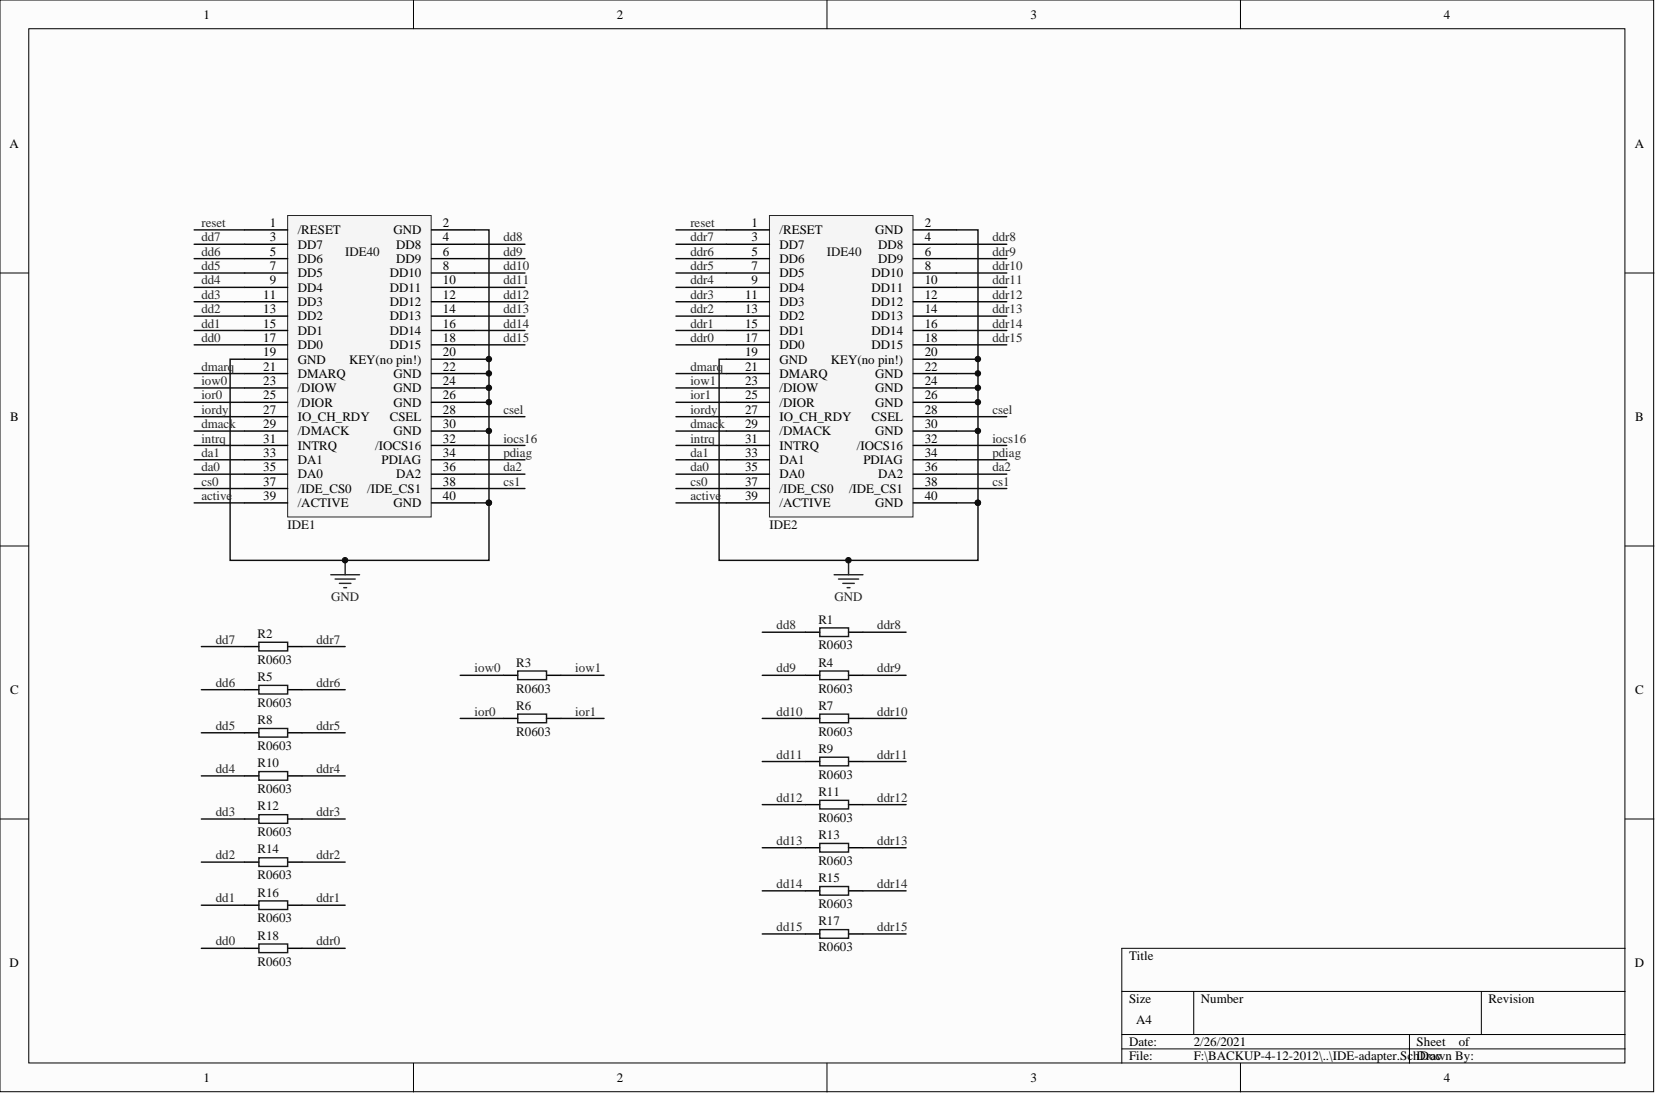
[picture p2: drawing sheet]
<svg xmlns="http://www.w3.org/2000/svg" width="292mm" height="193mm" viewBox="0 0 292 193" stroke-linecap="round" stroke-linejoin="round" font-family="sans-serif">
<g fill="#fcfcfc" stroke="#000" stroke-width=".18">
<path d="M0 0h291.7v192.6h-291.7z"/>
<path d="M5.1 5.1h281.5v182.4h-281.5z"/>
</g>
<g fill="none" stroke="#000" stroke-width=".18">
<path d="M72.9 0v5.1M145.9 0v5.1M218.8 0v5.1M0 48.2h5.1M286.7 48.2h5M0 96.3h5.1M286.7 96.3h5M0 144.5h5.1M286.7 144.5h5M197.9 174.9h88.8M210.6 174.9v7.6M261.3 174.9v7.6"/>
<path d="M286.7 167.3h-88.8v20.2M72.9 187.5v5.1M145.9 187.5v5.1M197.9 182.5h88.8M197.9 185h88.8M218.8 187.5v5.1M248.6 182.5v5"/>
</g>
<path d="M50.7 38h25.4v53.2h-25.4z" fill="#f5f5f5" stroke="#262626" stroke-width=".18"/>
<g fill="none" stroke="#000" stroke-width=".25">
<path d="M43.1 40.6h7.6M43.1 43.1h7.6M43.1 45.6h7.6M43.1 48.2h7.6M43.1 50.7h7.6M43.1 53.2h7.6M43.1 55.8h7.6M43.1 58.3h7.6M76.1 40.6h7.6M76.1 43.1h7.6M76.1 45.6h7.6M76.1 48.2h7.6"/>
<path d="M76.1 50.7h7.6M76.1 53.2h7.6M76.1 55.8h7.6M76.1 58.3h7.6M43.1 60.8h7.6M43.1 63.4h7.6M43.1 65.9h7.6M43.1 68.4h7.6M43.1 71h7.6M43.1 73.5h7.6M43.1 76h7.6M43.1 78.6h7.6"/>
<path d="M76.1 60.8h7.6M76.1 63.4h3.8M76.1 65.9h7.6M76.1 68.4h7.6M76.1 71h7.6M76.1 73.5h7.6M76.1 76h7.6M76.1 78.6h7.6M43.1 81.1h7.6M43.1 83.6h7.6M43.1 86.2h7.6M43.1 88.7h7.6"/>
<path d="M76.1 81.1h7.6M76.1 83.6h7.6M76.1 86.2h7.6M76.1 88.7h7.6"/>
</g>
<path d="M135.7 38h25.3v53.2h-25.3z" fill="#f5f5f5" stroke="#262626" stroke-width=".18"/>
<g fill="none" stroke="#000" stroke-width=".25">
<path d="M128.1 40.6h7.6M128.1 43.1h7.6M128.1 45.6h7.6M128.1 48.2h7.6M128.1 50.7h7.6M128.1 53.2h7.6M128.1 55.8h7.6M128.1 58.3h7.6M161.1 40.6h7.6M161.1 43.1h7.6M161.1 45.6h7.6M161.1 48.2h7.6"/>
<path d="M161.1 50.7h7.6M161.1 53.2h7.6M161.1 55.8h7.6M161.1 58.3h7.6M128.1 60.8h7.6M128.1 63.4h7.6M128.1 65.9h7.6M128.1 68.4h7.6M128.1 71h7.6M128.1 73.5h7.6M128.1 76h7.6M128.1 78.6h7.6"/>
<path d="M161.1 60.8h7.6M161.1 63.4h3.8M161.1 65.9h7.6M161.1 68.4h7.6M161.1 71h7.6M161.1 73.5h7.6M161.1 76h7.6M161.1 78.6h7.6M128.1 81.1h7.6M128.1 83.6h7.6M128.1 86.2h7.6M128.1 88.7h7.6"/>
<path d="M161.1 81.1h7.6M161.1 83.6h7.6M161.1 86.2h7.6M161.1 88.7h7.6M43.1 114h2.6M50.7 114h2.6M88.8 119.1h2.5M96.4 119.1h2.5M142.1 111.5h2.5M142.1 119.1h2.5M149.7 111.5h2.5M149.7 119.1h2.5"/>
<path d="M43.1 121.7h2.6M43.1 129.3h2.6M43.1 136.9h2.6M50.7 121.7h2.6M50.7 129.3h2.6M50.7 136.9h2.6M88.8 126.7h2.5M96.4 126.7h2.5M142.1 126.7h2.5M142.1 134.3h2.5M149.7 126.7h2.5M149.7 134.3h2.5"/>
<path d="M43.1 144.5h2.6M43.1 152.1h2.6M43.1 159.7h2.6M50.7 144.5h2.6M50.7 152.1h2.6M50.7 159.7h2.6M142.1 141.9h2.5M142.1 149.5h2.5M142.1 157.1h2.5M149.7 141.9h2.5M149.7 149.5h2.5M149.7 157.1h2.5"/>
<path d="M43.1 167.3h2.6M50.7 167.3h2.6M142.1 164.7h2.5M149.7 164.7h2.5"/>
</g>
<g fill="none" stroke="#0e0e0e" stroke-width=".25">
<path d="M34.2 58.3h8.9M34.2 55.8h8.9M34.2 53.2h8.9M34.2 50.7h8.9M34.2 48.2h8.9M34.2 45.6h8.9M34.2 43.1h8.9M34.2 40.6h8.9M83.7 40.6h2.6v48.1h-2.6M83.7 58.3h8.9M83.7 55.8h8.9M83.7 53.2h8.9"/>
<path d="M83.7 50.7h8.9M83.7 48.2h8.9M83.7 45.6h8.9M83.7 43.1h8.9M119.2 58.3h8.9M119.2 55.8h8.9M119.2 53.2h8.9M119.2 50.7h8.9M119.2 48.2h8.9M119.2 45.6h8.9M119.2 43.1h8.9M119.2 40.6h8.9"/>
<path d="M168.7 40.6h3.8v48.1h-3.8M168.7 58.3h8.9M168.7 55.8h8.9M168.7 53.2h8.9M168.7 50.7h8.9M168.7 48.2h8.9M168.7 45.6h8.9M168.7 43.1h8.9M34.2 65.9h8.9M34.2 68.4h8.9M34.2 71h8.9M34.2 76h8.9"/>
<path d="M34.2 78.6h8.9M34.2 73.5h8.9M34.2 60.8h8.9M43.1 63.4h-2.5v35.4h45.7v-10.1M79.9 63.4h6.4M83.7 65.9h2.6M83.7 68.4h2.6M83.7 71h2.6M83.7 76h2.6M83.7 78.6h8.9M83.7 73.5h8.9M83.7 60.8h8.9"/>
<path d="M119.2 65.9h8.9M119.2 68.4h8.9M119.2 71h8.9M119.2 76h8.9M119.2 78.6h8.9M119.2 73.5h8.9M119.2 60.8h8.9M128.1 63.4h-1.3v35.4h45.7v-10.1M164.9 63.4h7.6M168.7 65.9h3.8M168.7 68.4h3.8M168.7 71h3.8"/>
<path d="M168.7 76h3.8M168.7 78.6h8.9M168.7 73.5h8.9M168.7 60.8h8.9M34.2 88.7h8.9M34.2 86.2h8.9M34.2 83.6h8.9M34.2 81.1h8.9M83.7 86.2h8.9M83.7 83.6h8.9M83.7 81.1h8.9M119.2 88.7h8.9"/>
<path d="M119.2 86.2h8.9M119.2 83.6h8.9M119.2 81.1h8.9M168.7 86.2h8.9M168.7 83.6h8.9M168.7 81.1h8.9M35.5 114h7.6M53.3 114h7.6M81.2 119.1h7.6M98.9 119.1h7.6M134.5 111.5h7.6M134.5 119.1h7.6"/>
<path d="M152.2 111.5h7.6M152.2 119.1h7.6M35.5 121.7h7.6M35.5 129.3h7.6M35.5 136.9h7.6M53.3 121.7h7.6M53.3 129.3h7.6M53.3 136.9h7.6M81.2 126.7h7.6M98.9 126.7h7.6M134.5 126.7h7.6M134.5 134.3h7.6"/>
<path d="M152.2 126.7h7.6M152.2 134.3h7.6M35.5 144.5h7.6M35.5 152.1h7.6M35.5 159.7h7.6M53.3 144.5h7.6M53.3 152.1h7.6M53.3 159.7h7.6M134.5 141.9h7.6M134.5 149.5h7.6M134.5 157.1h7.6M152.2 141.9h7.6"/>
<path d="M152.2 149.5h7.6M152.2 157.1h7.6M35.5 167.3h7.6M53.3 167.3h7.6M134.5 164.7h7.6M152.2 164.7h7.6"/>
</g>
<g fill="#0e0e0e" stroke="#0e0e0e" stroke-width=".18">
<circle cx="86.2" cy="88.7" r=".48"/>
<circle cx="86.2" cy="65.9" r=".48"/>
<circle cx="86.2" cy="68.4" r=".48"/>
<circle cx="86.2" cy="70.9" r=".48"/>
<circle cx="86.2" cy="76" r=".48"/>
<circle cx="86.2" cy="63.3" r=".48"/>
<circle cx="172.5" cy="88.7" r=".48"/>
<circle cx="172.5" cy="63.3" r=".48"/>
<circle cx="172.5" cy="65.9" r=".48"/>
<circle cx="172.5" cy="68.4" r=".48"/>
<circle cx="172.5" cy="70.9" r=".48"/>
<circle cx="172.5" cy="76" r=".48"/>
<circle cx="60.9" cy="98.8" r=".48"/>
<circle cx="149.7" cy="98.8" r=".48"/>
</g>
<path d="M60.9 98.8v2.6M149.7 98.8v2.6M58.3 101.4h5.1M59.1 102.1h3.6M59.9 102.9h2M60.6 103.7h.5M147.1 101.4h5.1M147.9 102.1h3.6M148.7 102.9h2M149.4 103.7h.5" fill="none" stroke="#262626" stroke-width=".25"/>
<g fill="none" stroke="#1c1c1c" stroke-width=".25">
<path d="M45.7 113.3h5v1.5h-5zM91.3 118.4h5.1v1.5h-5.1zM144.6 110.8h5.1v1.5h-5.1zM144.6 118.4h5.1v1.5h-5.1zM45.7 120.9h5v1.5h-5zM45.7 128.5h5v1.5h-5zM45.7 136.1h5v1.5h-5zM91.3 126h5.1v1.5h-5.1zM144.6 126h5.1v1.5h-5.1zM144.6 133.6h5.1v1.5h-5.1zM45.7 143.7h5v1.5h-5zM45.7 151.3h5v1.5h-5z"/>
<path d="M45.7 158.9h5v1.5h-5zM144.6 141.2h5.1v1.5h-5.1zM144.6 148.8h5.1v1.5h-5.1zM144.6 156.4h5.1v1.5h-5.1zM45.7 166.5h5v1.5h-5zM144.6 164h5.1v1.5h-5.1z"/>
</g>
<g font-size="2.3">
<text x="35.9" y="3.3">1</text>
<text x="108.8" y="3.3">2</text>
<text x="181.8" y="3.3">3</text>
<text x="254.7" y="3.3">4</text>
<text x="1.7" y="26.1">A</text>
<text x="288.4" y="26.1">A</text>
<text x="47.6" y="40">1</text>
<text x="52.5" y="41.3">/RESET</text>
<text x="69.4" y="41.3">GND</text>
<text x="78.1" y="40">2</text>
<text x="132.6" y="40">1</text>
<text x="137.5" y="41.3">/RESET</text>
<text x="154.4" y="41.3">GND</text>
<text x="163.1" y="40">2</text>
<text x="47.6" y="42.6">3</text>
<text x="47.6" y="45.1">5</text>
<text x="47.6" y="47.6">7</text>
<text x="52.5" y="43.8">DD7</text>
<text x="52.5" y="46.4">DD6</text>
<text x="69.9" y="43.8">DD8</text>
<text x="69.9" y="46.4">DD9</text>
<text x="78.1" y="42.6">4</text>
<text x="78.1" y="45.1">6</text>
<text x="78.1" y="47.6">8</text>
<text x="132.6" y="42.6">3</text>
<text x="132.6" y="45.1">5</text>
<text x="132.6" y="47.6">7</text>
<text x="137.5" y="43.8">DD7</text>
<text x="137.5" y="46.4">DD6</text>
<text x="154.9" y="43.8">DD8</text>
<text x="154.9" y="46.4">DD9</text>
<text x="163.1" y="42.6">4</text>
<text x="163.1" y="45.1">6</text>
<text x="163.1" y="47.6">8</text>
<text x="46.4" y="52.7">11</text>
<text x="47.6" y="50.2">9</text>
<text x="52.5" y="51.4">DD4</text>
<text x="52.5" y="54">DD3</text>
<text x="52.5" y="48.9">DD5</text>
<text x="68.7" y="48.9">DD10</text>
<text x="68.7" y="51.4">DD11</text>
<text x="68.7" y="54">DD12</text>
<text x="78.1" y="50.2">10</text>
<text x="78.1" y="52.7">12</text>
<text x="131.4" y="52.7">11</text>
<text x="132.6" y="50.2">9</text>
<text x="137.5" y="51.4">DD4</text>
<text x="137.5" y="54">DD3</text>
<text x="137.5" y="48.9">DD5</text>
<text x="153.7" y="48.9">DD10</text>
<text x="153.7" y="51.4">DD11</text>
<text x="153.7" y="54">DD12</text>
<text x="163.1" y="50.2">10</text>
<text x="163.1" y="52.7">12</text>
<text x="46.4" y="55.3">13</text>
<text x="46.4" y="57.8">15</text>
<text x="52.5" y="56.5">DD2</text>
<text x="52.5" y="59.1">DD1</text>
<text x="68.7" y="56.5">DD13</text>
<text x="68.7" y="59.1">DD14</text>
<text x="78.1" y="55.3">14</text>
<text x="78.1" y="57.8">16</text>
<text x="131.4" y="55.3">13</text>
<text x="131.4" y="57.8">15</text>
<text x="137.5" y="56.5">DD2</text>
<text x="137.5" y="59.1">DD1</text>
<text x="153.7" y="56.5">DD13</text>
<text x="153.7" y="59.1">DD14</text>
<text x="163.1" y="55.3">14</text>
<text x="163.1" y="57.8">16</text>
<text x="46.4" y="60.3">17</text>
<text x="46.4" y="62.9">19</text>
<text x="46.4" y="65.4">21</text>
<text x="52.5" y="61.6">DD0</text>
<text x="52.5" y="64.1">GND</text>
<text x="61.6" y="64.1">KEY(no pin!)</text>
<text x="68.7" y="61.6">DD15</text>
<text x="78.1" y="60.3">18</text>
<text x="78.1" y="62.9">20</text>
<text x="78.1" y="65.4">22</text>
<text x="131.4" y="60.3">17</text>
<text x="131.4" y="62.9">19</text>
<text x="131.4" y="65.4">21</text>
<text x="137.5" y="61.6">DD0</text>
<text x="137.5" y="64.1">GND</text>
<text x="146.5" y="64.1">KEY(no pin!)</text>
<text x="153.7" y="61.6">DD15</text>
<text x="163.1" y="60.3">18</text>
<text x="163.1" y="62.9">20</text>
<text x="163.1" y="65.4">22</text>
<text x="46.4" y="67.9">23</text>
<text x="46.4" y="70.5">25</text>
<text x="52.5" y="66.7">DMARQ</text>
<text x="52.5" y="69.2">/DIOW</text>
<text x="52.5" y="71.7">/DIOR</text>
<text x="69.4" y="66.7">GND</text>
<text x="69.4" y="69.2">GND</text>
<text x="69.4" y="71.7">GND</text>
<text x="78.1" y="67.9">24</text>
<text x="78.1" y="70.5">26</text>
<text x="131.4" y="67.9">23</text>
<text x="131.4" y="70.5">25</text>
<text x="137.5" y="66.7">DMARQ</text>
<text x="137.5" y="69.2">/DIOW</text>
<text x="137.5" y="71.7">/DIOR</text>
<text x="154.4" y="66.7">GND</text>
<text x="154.4" y="69.2">GND</text>
<text x="154.4" y="71.7">GND</text>
<text x="163.1" y="67.9">24</text>
<text x="163.1" y="70.5">26</text>
<text x="1.8" y="74.3">B</text>
<text x="46.4" y="73">27</text>
<text x="46.4" y="75.5">29</text>
<text x="52.5" y="74.3">IO_CH_RDY</text>
<text x="52.5" y="76.8">/DMACK</text>
<text x="68.7" y="74.3">CSEL</text>
<text x="69.4" y="76.8">GND</text>
<text x="78.1" y="73">28</text>
<text x="78.1" y="75.5">30</text>
<text x="131.4" y="73">27</text>
<text x="131.4" y="75.5">29</text>
<text x="137.5" y="74.3">IO_CH_RDY</text>
<text x="137.5" y="76.8">/DMACK</text>
<text x="153.7" y="74.3">CSEL</text>
<text x="154.4" y="76.8">GND</text>
<text x="163.1" y="73">28</text>
<text x="163.1" y="75.5">30</text>
<text x="288.4" y="74.3">B</text>
<text x="46.4" y="78.1">31</text>
<text x="46.4" y="80.6">33</text>
<text x="46.4" y="83.1">35</text>
<text x="52.5" y="79.3">INTRQ</text>
<text x="52.5" y="81.9">DA1</text>
<text x="66.2" y="79.3">/IOCS16</text>
<text x="67.3" y="81.9">PDIAG</text>
<text x="78.1" y="78.1">32</text>
<text x="78.1" y="80.6">34</text>
<text x="78.1" y="83.1">36</text>
<text x="131.4" y="78.1">31</text>
<text x="131.4" y="80.6">33</text>
<text x="131.4" y="83.1">35</text>
<text x="137.5" y="79.3">INTRQ</text>
<text x="137.5" y="81.9">DA1</text>
<text x="151.2" y="79.3">/IOCS16</text>
<text x="152.3" y="81.9">PDIAG</text>
<text x="163.1" y="78.1">32</text>
<text x="163.1" y="80.6">34</text>
<text x="163.1" y="83.1">36</text>
<text x="46.4" y="85.7">37</text>
<text x="46.4" y="88.2">39</text>
<text x="52.5" y="84.4">DA0</text>
<text x="52.5" y="86.9">/IDE_CS0</text>
<text x="52.5" y="89.5">/ACTIVE</text>
<text x="64.8" y="86.9">/IDE_CS1</text>
<text x="69.4" y="89.5">GND</text>
<text x="69.9" y="84.4">DA2</text>
<text x="78.1" y="85.7">38</text>
<text x="78.1" y="88.2">40</text>
<text x="131.4" y="85.7">37</text>
<text x="131.4" y="88.2">39</text>
<text x="137.5" y="84.4">DA0</text>
<text x="137.5" y="86.9">/IDE_CS0</text>
<text x="137.5" y="89.5">/ACTIVE</text>
<text x="149.8" y="86.9">/IDE_CS1</text>
<text x="154.4" y="89.5">GND</text>
<text x="154.9" y="84.4">DA2</text>
<text x="163.1" y="85.7">38</text>
<text x="163.1" y="88.2">40</text>
<text x="1.8" y="122.4">C</text>
<text x="288.4" y="122.4">C</text>
<text x="1.7" y="170.6">D</text>
<text x="199.1" y="169.3">Title</text>
<text x="288.4" y="170.6">D</text>
<text x="199.1" y="176.9">Size</text>
<text x="211.8" y="176.9">Number</text>
<text x="262.6" y="176.9">Revision</text>
<text x="199.1" y="184.5">Date:</text>
<text x="200.4" y="180.7">A4</text>
<text x="210.6" y="184.5">2/26/2021</text>
<text x="249.9" y="184.5">Sheet</text>
<text x="257.3" y="184.5">of</text>
<text x="35.9" y="190.8">1</text>
<text x="108.8" y="190.8">2</text>
<text x="181.8" y="190.8">3</text>
<text x="199.1" y="187">File:</text>
<text x="210.6" y="187">F:\BACKUP-4-12-2012\..\IDE-adapter.SchDoc</text>
<text x="249.9" y="187">Drawn By:</text>
<text x="254.7" y="190.8">4</text>
</g>
<g font-size="2.3" fill="#262626">
<text x="35.5" y="40">reset</text>
<text x="121.8" y="40">reset</text>
<text x="35.5" y="47.6">dd5</text>
<text x="35.5" y="45.1">dd6</text>
<text x="35.5" y="42.6">dd7</text>
<text x="88.8" y="42.6">dd8</text>
<text x="88.8" y="45.1">dd9</text>
<text x="88.8" y="47.6">dd10</text>
<text x="121.8" y="47.6">ddr5</text>
<text x="121.8" y="45.1">ddr6</text>
<text x="121.8" y="42.6">ddr7</text>
<text x="175" y="42.6">ddr8</text>
<text x="175" y="45.1">ddr9</text>
<text x="175" y="47.6">ddr10</text>
<text x="35.5" y="52.7">dd3</text>
<text x="35.5" y="50.2">dd4</text>
<text x="88.8" y="50.2">dd11</text>
<text x="88.8" y="52.7">dd12</text>
<text x="121.8" y="52.7">ddr3</text>
<text x="121.8" y="50.2">ddr4</text>
<text x="175" y="50.2">ddr11</text>
<text x="175" y="52.7">ddr12</text>
<text x="35.5" y="57.8">dd1</text>
<text x="35.5" y="55.3">dd2</text>
<text x="88.8" y="55.3">dd13</text>
<text x="88.8" y="57.8">dd14</text>
<text x="121.8" y="57.8">ddr1</text>
<text x="121.8" y="55.3">ddr2</text>
<text x="175" y="55.3">ddr13</text>
<text x="175" y="57.8">ddr14</text>
<text x="35.5" y="65.4">dmarq</text>
<text x="35.5" y="60.3">dd0</text>
<text x="88.8" y="60.3">dd15</text>
<text x="121.8" y="65.4">dmarq</text>
<text x="121.8" y="60.3">ddr0</text>
<text x="175" y="60.3">ddr15</text>
<text x="35.5" y="70.5">ior0</text>
<text x="35.5" y="67.9">iow0</text>
<text x="121.8" y="70.5">ior1</text>
<text x="121.8" y="67.9">iow1</text>
<text x="35.5" y="75.5">dmack</text>
<text x="35.5" y="73">iordy</text>
<text x="88.8" y="73">csel</text>
<text x="121.8" y="75.5">dmack</text>
<text x="121.8" y="73">iordy</text>
<text x="175" y="73">csel</text>
<text x="35.5" y="83.1">da0</text>
<text x="35.5" y="80.6">da1</text>
<text x="35.5" y="78.1">intrq</text>
<text x="88.8" y="83.1">da2</text>
<text x="88.8" y="80.6">pdiag</text>
<text x="88.8" y="78.1">iocs16</text>
<text x="121.8" y="83.1">da0</text>
<text x="121.8" y="80.6">da1</text>
<text x="121.8" y="78.1">intrq</text>
<text x="175" y="83.1">da2</text>
<text x="175" y="80.6">pdiag</text>
<text x="175" y="78.1">iocs16</text>
<text x="35.5" y="88.2">active</text>
<text x="35.5" y="85.7">cs0</text>
<text x="88.8" y="85.7">cs1</text>
<text x="121.8" y="88.2">active</text>
<text x="121.8" y="85.7">cs0</text>
<text x="175" y="85.7">cs1</text>
<text x="58.4" y="105.9">GND</text>
<text x="147.2" y="105.9">GND</text>
<text x="38.1" y="113.5">dd7</text>
<text x="55.8" y="113.5">ddr7</text>
<text x="137" y="111">dd8</text>
<text x="154.7" y="111">ddr8</text>
<text x="83.7" y="118.6">iow0</text>
<text x="101.5" y="118.6">iow1</text>
<text x="137" y="118.6">dd9</text>
<text x="154.7" y="118.6">ddr9</text>
<text x="38.1" y="121.1">dd6</text>
<text x="55.8" y="121.1">ddr6</text>
<text x="38.1" y="128.7">dd5</text>
<text x="55.8" y="128.7">ddr5</text>
<text x="83.7" y="126.2">ior0</text>
<text x="101.5" y="126.2">ior1</text>
<text x="137" y="126.2">dd10</text>
<text x="154.7" y="126.2">ddr10</text>
<text x="38.1" y="136.4">dd4</text>
<text x="55.8" y="136.4">ddr4</text>
<text x="137" y="133.8">dd11</text>
<text x="154.7" y="133.8">ddr11</text>
<text x="38.1" y="144">dd3</text>
<text x="55.8" y="144">ddr3</text>
<text x="137" y="141.4">dd12</text>
<text x="154.7" y="141.4">ddr12</text>
<text x="137" y="149">dd13</text>
<text x="154.7" y="149">ddr13</text>
<text x="38.1" y="151.6">dd2</text>
<text x="55.8" y="151.6">ddr2</text>
<text x="38.1" y="159.2">dd1</text>
<text x="55.8" y="159.2">ddr1</text>
<text x="137" y="156.6">dd14</text>
<text x="154.7" y="156.6">ddr14</text>
<text x="38.1" y="166.8">dd0</text>
<text x="55.8" y="166.8">ddr0</text>
<text x="137" y="164.2">dd15</text>
<text x="154.7" y="164.2">ddr15</text>
</g>
<g font-size="2.3" fill="#0e0e0e">
<text x="60.9" y="45.1">IDE40</text>
<text x="145.9" y="45.1">IDE40</text>
<text x="50.7" y="93.3">IDE1</text>
<text x="135.7" y="93.3">IDE2</text>
<text x="45.4" y="112.5">R2</text>
<text x="144.3" y="110">R1</text>
<text x="45.4" y="117.1">R0603</text>
<text x="91.1" y="117.6">R3</text>
<text x="144.3" y="114.6">R0603</text>
<text x="144.3" y="117.6">R4</text>
<text x="45.4" y="124.7">R0603</text>
<text x="45.4" y="120.1">R5</text>
<text x="91.1" y="122.2">R0603</text>
<text x="91.1" y="125.2">R6</text>
<text x="144.3" y="122.2">R0603</text>
<text x="144.3" y="125.2">R7</text>
<text x="45.4" y="127.7">R8</text>
<text x="91.1" y="129.8">R0603</text>
<text x="144.3" y="129.8">R0603</text>
<text x="45.4" y="132.3">R0603</text>
<text x="45.4" y="135.3">R10</text>
<text x="144.3" y="137.4">R0603</text>
<text x="144.3" y="132.8">R9</text>
<text x="45.4" y="139.9">R0603</text>
<text x="45.4" y="142.9">R12</text>
<text x="144.3" y="140.4">R11</text>
<text x="45.4" y="147.5">R0603</text>
<text x="144.3" y="145">R0603</text>
<text x="144.3" y="148">R13</text>
<text x="45.4" y="155.1">R0603</text>
<text x="45.4" y="150.5">R14</text>
<text x="144.3" y="152.6">R0603</text>
<text x="144.3" y="155.6">R15</text>
<text x="45.4" y="158.1">R16</text>
<text x="144.3" y="160.2">R0603</text>
<text x="45.4" y="162.7">R0603</text>
<text x="45.4" y="165.8">R18</text>
<text x="144.3" y="167.8">R0603</text>
<text x="144.3" y="163.2">R17</text>
<text x="45.4" y="170.3">R0603</text>
</g>
</svg>
